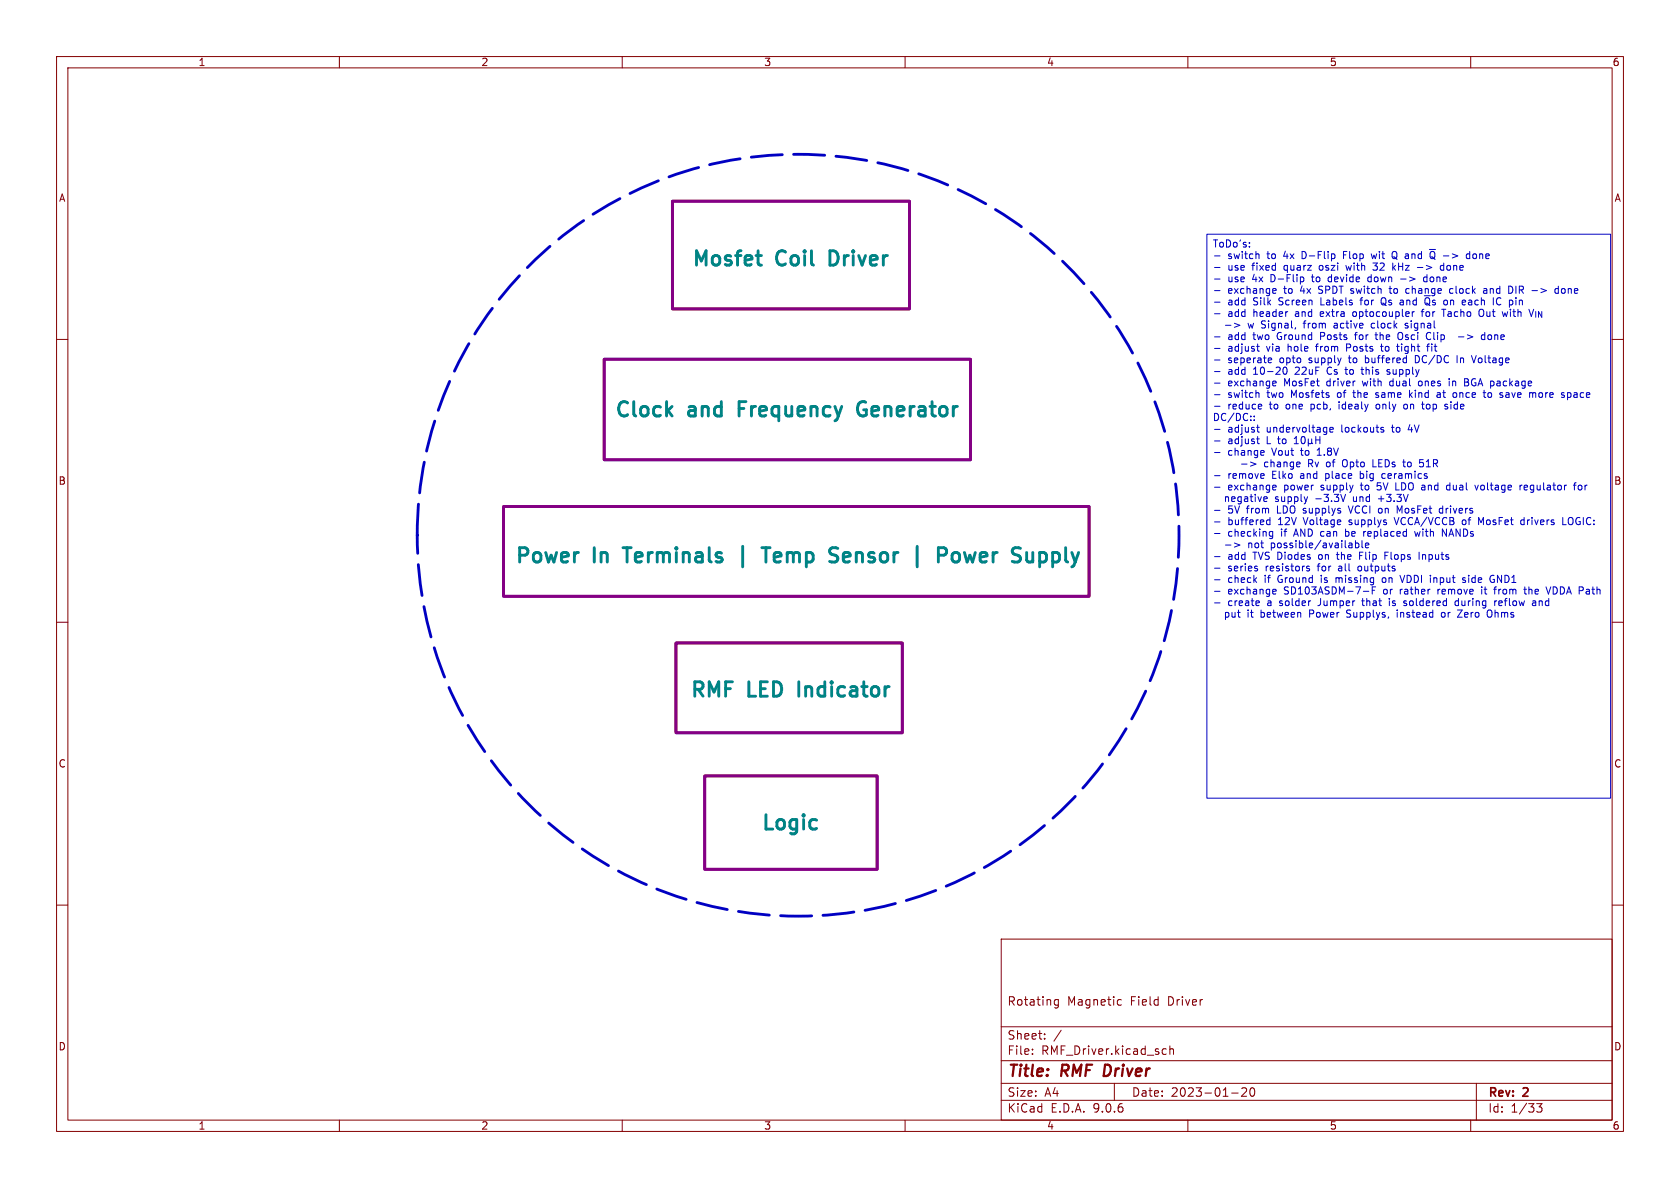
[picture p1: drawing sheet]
<svg xmlns="http://www.w3.org/2000/svg" width="297mm" height="210mm" viewBox="0 0 297 210" stroke-linecap="round" stroke-linejoin="round" font-family="sans-serif">
<g fill="none" stroke="#840000" stroke-width=".18">
<path d="M10 10h277v190h-277zM12 12h273v186h-273zM60 10v2M110 10v2M160 10v2M210 10v2M260 10v2M10 60h2M285 60h2M10 110h2M285 110h2M10 160h2"/>
<path d="M177 166h108v32h-108zM186.4 177.4l.3 .3 .4-.1M187.1 176.7v1.2l-.3 .3-.3-.1M187.1 176.8l-.4-.1-.3 .3M197.8 176.7l.4 .1M198.2 177.6l-.4 .1M285 160h2M60 198v2M110 198v2M160 198v2M177 194.5h108M177 191.5h108"/>
<path d="M177 187.5h108M177 181.5h108M182.5 186.3v.1M182.5 185.5v.1M184.7 183.6v.1M184.7 182.8v.1M187.6 182.1l-1.3 2M197 191.5v3M205.7 185.4l.5 .1M206.2 186.3l-.5 .1M206.8 185.5l.2-.1 .4 .1 .1 .9M206.8 184.9v1.5"/>
<path d="M210 198v2M217.7 193.2h1.2M219.5 192.4l.6-.1 .2 .1 .1 .3-.9 1.1h.9M221.1 192.4l.2-.1a.81 .81 0 0 1 .6 .6 .81 .81 0 0 1-.3 .8l-.1 .1a.81 .81 0 0 1-.4-1.4zM260 198v2M261 191.5v6.5M271.7 195.1h.9l-.5 .6 .4 .1v.7l-.2 .1-.6-.1"/>
</g>
<path d="M118.9 35.6h41.9v19h-41.9zM106.8 63.5h64.8v17.8h-64.8zM89 89.5h103.5v15.9h-103.5zM119.5 113.7h40v15.8h-40zM124.6 137.2h30.5v16.5h-30.5z" fill="none" stroke="#840084" stroke-width=".5"/>
<g fill="none" stroke="#008484" stroke-width=".51">
<path d="M133.7 45.2h.9M134.4 46.9h.2M152.8 71a1.13 1.13 0 0 0-1.2 1.4 1.03 1.03 0 0 0 1.1 1.1M110.1 96.8h1.5M131.3 96.6v3.6M134.7 96.8h1.4M135.4 96.8v2.6M137.2 97.7l-.3 .3v1l.3 .4M138.1 98.3l-1.2 .2M149.9 97.7h-.5l-.3 .3v1l.1 .2 .7 .2M150.3 98.3l-1.2 .2M168.6 97.8a.69 .69 0 0 1 1 .3v.8a.69 .69 0 0 1-1 .3"/>
<path d="M170.5 97.7l.5 1.7 .5-1.3M183.8 97.8l.7-.1 .5 .4v.8l-.2 .3-.3 .2-.7-.2"/>
</g>
<g fill="none" stroke="#0000c2" stroke-width=".18">
<path d="M213.4 41.4h71.3v99.7h-71.3zM214.7 45.2h1M214.7 47.3h1M214.7 49.3h1M214.7 51.4h1M214.7 53.4h1M214.7 55.5h1M214.7 59.5h1M216.7 57.5h.9M218.2 57.1l1 .4-1 .4M220.9 43.6v.1M220.9 42.9v.1"/>
<path d="M222.4 44.9l.2 .2v.6M225.5 51.8l-.3 .1M225.6 51.2v.1l-.6 .1M230.4 57.1h.5M230.4 49.1v.6l-.4 .1M230.6 56.9v1.1M234.9 49l-.1 .2 .1 .6M235.8 44.9l.2 .2v.4l-.2 .2M236.2 57.1l-.3 .1M236.3 57.5h-.3l-.2 .2 .1 .2 .4 .1M237.5 45.1h.4M237.9 46.9l.3 .9"/>
<path d="M238.1 44.5h-.6v1.2M239.3 55.2l-.2 .1 .2 .6M239.4 59.2h.5M239.6 58.9v1.1M240.4 53.1h.5M240.6 52.8v1.1M242.3 49h-.4l-.1 .2 .1 .5 .4 .1M242.4 44.9l.3 .8 .2-.6M242.5 57.3v.6l.2 .1 .3-.1M242.7 46.5h.8l-.4 .5h.2M242.7 47.6l.6 .2M243.1 59.2h.5"/>
<path d="M243.3 58.8v1.1l.3 .1M244.2 52.8a.85 .85 0 0 0 .3 1.1h.2M244.4 53.6h.1M245.6 51h.4M245.7 50.6v1.1l.3 .2M246.2 46.5v1.3M246.3 47.3l.4 .5M246.3 45.4l.5 .3M246.6 44.5a.43 .43 0 0 0-.5 .4v.4a.43 .43 0 0 0 .5 .4M246.7 46.9l-.5 .5M247.2 58.9a.85 .85 0 0 0 .2 1.1h.3M247.6 49.3h1"/>
<path d="M247.7 53.1h.3M248.1 53.4h-.4M248.1 53.8l-.4 .1M248.4 57.3l.1 .2 .4 .2-.1 .3-.4-.1M248.6 51.7l.2 .2 .3-.1M249.1 51.1l-.3-.1-.2 .1M250 55.1l-.3 .2M250.6 47.3h.9M251.2 55.1h.5M251.4 54.9v1M252 53.7l.2 .2 .5-.2M252.1 53.6l.6 .4"/>
<path d="M252.2 59.7l.4 .3 .3-.1M252.3 49h-.4l-.2 .2 .1 .6h.5M252.3 48.5v1.3M252.7 44.1h1.1M253.1 45.4l.6 .4M253.1 44.5a.43 .43 0 0 1 .6 .4v.4a.43 .43 0 0 1-.6 .4M254.7 47v.6l.2 .2 .3-.1M255.2 54.7v1.2M255.2 46.5v1.3M256.9 51.1l-.4-.1-.2 .3 .1 .5h.5M257.8 59.5h1M259.6 53.5v.3"/>
<path d="M259.8 44.9h-.3l-.3 .2 .1 .6h.5M259.8 44.5v1.2M260.6 44.9l-.2 .2v.4l.2 .2M261.5 55.8l.3 .1 .4-.1M262.3 51.1h.5l.1 .8M262.5 59.2h-.4l-.2 .2 .1 .6h.5M262.5 58.8v1.2M262.9 51.3l-.5 .1-.2 .2 .2 .3 .5-.1M263.3 59.2l-.3 .2v.4l.3 .2M264.7 52.8a.59 .59 0 0 0-.1 .8 .59 .59 0 0 0 .7 .2M266.5 55.1l-.2 .8-.2-.6M267 50.6a.68 .68 0 0 1 .5 .6 .68 .68 0 0 1-.5 .7"/>
<path d="M271.1 54.7l-.4 1.2M271.5 55.1v1M272.6 55.1v1l-.6-1v1M275.5 51.1l-.4-.1-.2 .3 .1 .5h.5M275.5 50.6v1.3M276.5 51l-.3 .1-.2 .2 .1 .4 .4 .2M214.7 61.6h1M214.7 63.6h1M214.7 65.7h1M214.7 67.7h1M214.7 69.8h1M214.7 71.8h1"/>
<path d="M214.7 75.9h1M214.7 78h1M214.7 80h1M221.7 74.2v.1M221.7 73.6v.1M222.2 61.2h.4M222.2 75.5h.4M222.2 77.6h.4M222.3 61.9l.3 .2M222.3 76.2l.3 .2M222.3 78.3l.3 .1M222.6 69.6v.7"/>
<path d="M223 71.5l.1 .3-.6 .1M223.3 79.6l.2 .3-.6 .2M224.4 63.3h.4v.3l-.6 .1M224.8 64.1h-.4M225.2 67.4h.3l.1 .3-.6 .1M225.5 68.2h-.3M226.8 65.4l.1 .5 .2 .3 .3-.2 .1-.6M228.8 78.4h.7M229.2 77.2v1.2M230 77.6l.1 .6 .2 .2 .3-.1 .1-.7M231.3 78.3l.2 .1h.2l.2-.1M231.3 77.6v1.3"/>
<path d="M231.9 78.3l.2 .1M231.9 77.6v.7M232.6 77.2v1.2M233 79.5l-.1 .1M233.3 77.2v1.2M235.1 76l.6-.2-.1-.2-.3-.1-.2 .2 .1 .6h.4M236.7 71.5v.8M237.8 65.3h.4M237.9 64.9l.1 1.2M238.1 60.8v1.3M238.1 61.5h.4M239.1 69.4h.5"/>
<path d="M239.3 69l.1 1.2M240.6 65.3h.5M240.8 64.9v1.1l.3 .2M241.4 62.9v1.2M241.4 64.1h.1M241.5 63.3h-.1M243.2 70.2l.4 .1M243.6 69.4l-.4 .2 .1 .2h.3M243.7 71.5h-.3l-.1 .2v.5l.4 .1M244 61.2h.5M244.2 60.8v1.1l.3 .2M244.3 75.5l.3 .1"/>
<path d="M244.3 76h.3l.1 .2-.2 .2h-.3M245.7 65.4l-.3-.1-.2 .3 .5 .3M245.7 66l-.1 .2-.4-.1M245.7 67.5v.5l.1 .2M246.9 61.2h.5M247.1 61.9l.3 .2M248.7 71.5h-.3l-.2 .2v.5l.2 .1 .3-.1M249.2 69v1.3M249.2 75.1l-.3 .9h.8M249.3 69.8l.4 .5M249.7 69.4l-.5 .5M250.2 62.9v1.2h.5"/>
<path d="M250.8 67.5v.6l.4 .1M251.3 71.5h.5M251.5 71v1.1M251.7 72.3h.1M252.2 61.2h.5M252.7 60.8l-.3 .2v1.1M254.1 69.5h.5v.8M254.6 69.7l-.4 .1-.2 .2 .2 .3 .4-.1M255.6 71.5h.3M255.6 71.9h.3l.1 .2-.2 .2h-.3M256.2 66.9v.2M256.2 67.4v.8"/>
<path d="M257.3 69.4l.2 .3v.3l-.2 .3M257.6 62.9v1.2M258.9 66.9l.6 .2 .1 .2-.3 .2M258.9 67.5h.4M259.3 67.5l.3 .3v.3l-.7 .1M261 62.9l-.4 1.2M262.4 69v1.1M263.1 69.5v.6l.4 .2M266.7 69.8h-.3l-.2 .2v.2l.5 .1M271.5 69.6v.7M277.1 69.5l.4-.1 .2 .3-.1 .5h-.5M277.1 69.4v1.3"/>
<path d="M214.7 84.1h1M214.7 86.1h1M214.7 90.2h1M214.7 92.3h1M214.7 94.3h1M214.7 98.4h1M216.7 96.4h.9M218.2 96l1 .4-1 .3M219.5 82h1M221.1 81.7l.9 .3-.9 .4M223.4 80.4l-.1 .1M224 88.6l-.2 .1"/>
<path d="M224 88v.1l-.6 .1M224 92.7h.5M224 92h.5M224.5 91.5v1.2M224.5 94.7h.5M224.5 94h.5M225 93.9v1.1l-.2 .2h-.3M225.2 85.8h.3l.1 .3-.6 .1M225.5 86.6h-.3M229.7 81.7l.1 .3-.6 .1M229.8 82.5h-.1M232.9 80.5h.7"/>
<path d="M236.4 97.6l.1 1.2M237.9 87.4l-.4 1.3M237.9 93.5v1.3M237.9 94.7l.1 .1M238 93.9l-.1 .1M238.4 89.4l.4 1.3M239.3 87.8v.7l.1 .2M239.6 96.1l.4-.1 .2 .2-.1 .6h-.5M240.4 98.2h.4M240.5 83.3v1.3M240.5 84.5l.1 .1M240.8 95.6v1.1l.2 .1"/>
<path d="M241 97.6h-.6v1.3M241.1 93.9v.9M241.1 94.1v.1M241.4 96.1v.7h.5M242 96.2v.1l-.6 .1M242.7 81.3v1.2h.6M243.4 86.5l.2 .1M243.5 85.3h.6M243.7 88.2h1M244.8 83.7l-.4 .1-.1 .2v.4l.5 .2M244.8 98.2h.5M245.4 97.6h-.6v1.3"/>
<path d="M246.5 91.5l.4 1.2M246.8 86.6h.6M247 89.4l.4 .9 .5-.9M248 81.7h.5M248.2 82.3l.3 .2M250.1 93.9l.2 .9 .3-.6 .2 .6M250.9 97.6v1.3M251 82.5h.5M251 81.3h.6M251 81.8h.5M251.5 98v.9M251.7 98l-.2 .2"/>
<path d="M254.5 90.6l.2 .1 .4-.1M255.1 89.9h-.4l-.2 .1M255.1 89.4v1.3M255.7 93.5v1.3l-.7-1.3v1.3M255.8 86.6h.5M255.8 85.8h.5M256.3 85.3v1.3M258.9 91.9l-.3 .1-.1 .1 .1 .5 .3 .1M260.7 85.8l.3 .8 .3-.8M261.4 91.5l.4 .9 .4-.9M268.7 85.8v.8M268.9 92.6l.2 .1h.3"/>
<path d="M269.1 85.8l-.4 .2M269.4 91.5v1.2M269.4 92l-.3-.1-.2 .1M269.9 85.8h-.3l-.2 .1 .1 .7h.4M270 86.1l-.6 .1M276.3 91.5v1.2h.6M278.2 85.8h.4M278.6 85.3l-.3 .2v1.1M279.6 85.9l-.4-.1-.2 .2 .1 .6h.3l.2-.1M214.7 100.4h1M214.7 102.5h1M214.7 104.5h1"/>
<path d="M214.7 106.6h1M222.3 100.6v.3M222.6 107l-.1 .1M222.6 106.4v.1l-.6 .1M225.2 104.2h.3l.1 .3-.6 .1M225.5 105h-.3M231 100.4l.5 .2v.1l-.2 .2h-.3M231 100.1h.5M231.5 108.5h.5M232 107.8h-.5v1.3M236.2 102.1v.9M236.4 102.1l-.2 .1"/>
<path d="M238.1 109l.4 .1M238.3 108.4l.2 .1M240.2 100.1l-.1 .2 .1 .6M240.7 106.2h.5M240.9 105.8l.1 1.2M241 104.5h1M242.6 103.7v1.3M244.4 102.2v.6l.4 .2M245.6 106.2v.9M247 108.3v.8M247.5 101.7l.4 1.3 .4-1.3M248.2 106.6l.5 .2"/>
<path d="M248.2 106.3h.4M248.7 106.9l-.2 .2-.3-.1M254.2 104.2v.8M254.3 104.3l-.1 .1M254.9 108.4l.2-.1 .3 .1 .1 .5-.1 .1-.3 .1-.2-.1zM257.7 107.8h.8l-.8 1.3h.8M257.8 106.3l-.3-.1-.3 .3 .2 .5h.4M257.8 105.8v1.3M259 102.2l-.3-.1-.1 .2v.2l.4 .1v.3h-.4M261.9 104.2v.8M263.8 108.3v.4a.43 .43 0 0 1-.6 .4M263.8 101.7l.3 .1"/>
<path d="M263.9 102.4h.3v.4l-.4 .2M264.1 104.2h.4M264.2 106.2v.9M264.5 103.7l-.3 .2v1.1M264.6 106.2l-.4 .3M265.4 106.2h-.2l-.2 .2v.6l.4 .1M265.6 106.5l-.6 .1M269.4 104.2h.5M269.6 103.7v1.1l.3 .2M271 106.3h.4l.1 .8M271 107h.5M271.5 106.5l-.5 .1"/>
<path d="M274.2 103.7l-.5 1.3"/>
</g>
<circle cx="141.1" cy="94.6" r="67.3" fill="none" stroke="#0000c2" stroke-width=".5" stroke-dasharray="5.5 2"/>
<g font-size="3.5" fill="#008484">
<text x="122" y="47.8">Mosfet</text>
<text x="137.3" y="47.8">Coil</text>
<text x="147.6" y="47.8">Driver</text>
<text x="108.4" y="74.4">Clock</text>
<text x="121.7" y="74.4">and</text>
<text x="131.6" y="74.4">Frequency</text>
<text x="153.6" y="74.4">Generator</text>
<text x="90.9" y="99.7">Power</text>
<text x="105.1" y="99.7">In</text>
<text x="111.6" y="99.7">Terminals</text>
<text x="138.2" y="99.7">Temp</text>
<text x="150.9" y="99.7">Sensor</text>
<text x="166.7" y="99.7">|</text>
<text x="172.1" y="99.7">Power</text>
<text x="186.3" y="99.7">Supply</text>
<text x="121.7" y="124">RMF</text>
<text x="132.3" y="124">LED</text>
<text x="142.1" y="124">Indicator</text>
<text x="134.3" y="147.4">Logic</text>
</g>
<g font-size="2.8" fill="#840000">
<text x="178" y="190.9">Title:</text>
<text x="187.7" y="190.9">RMF Driver</text>
</g>
<g font-size="2.1" fill="#840000">
<text x="178" y="178">Rotating</text>
<text x="188.7" y="178">Magnetic</text>
<text x="199.9" y="178">Field</text>
<text x="206.6" y="178">Driver</text>
<text x="178" y="184">Sheet:</text>
<text x="178" y="186.7">File:</text>
<text x="184.1" y="186.7">RMF_Driver.kicad_sch</text>
<text x="178" y="196.9">KiCad</text>
<text x="178" y="194.1">Size:</text>
<text x="184.7" y="194.1">A4</text>
<text x="185.7" y="196.9">E.D.A.</text>
<text x="193.3" y="196.9">9.0.6</text>
<text x="200" y="194.1">Date:</text>
<text x="207" y="194.1">2023-01-20</text>
<text x="263" y="194.3">Rev:</text>
<text x="263" y="196.9">Id:</text>
<text x="267.1" y="196.9">1/33</text>
<text x="269.4" y="194.3">2</text>
</g>
<g font-size="1.8" fill="#840000">
<text x="35" y="11.9">1</text>
<text x="85" y="11.9">2</text>
<text x="135" y="11.9">3</text>
<text x="185" y="11.9">4</text>
<text x="235" y="11.9">5</text>
<text x="285" y="11.9">6</text>
<text x="10.3" y="35.9">A</text>
<text x="285.3" y="35.9">A</text>
<text x="10.3" y="85.9">B</text>
<text x="285.3" y="85.9">B</text>
<text x="10.3" y="135.9">C</text>
<text x="285.3" y="135.9">C</text>
<text x="10.3" y="185.9">D</text>
<text x="285.3" y="185.9">D</text>
<text x="35" y="199.9">1</text>
<text x="85" y="199.9">2</text>
<text x="135" y="199.9">3</text>
<text x="185" y="199.9">4</text>
<text x="235" y="199.9">5</text>
<text x="285" y="199.9">6</text>
</g>
<g font-size="1.8" fill="#0000c2">
<text x="214.3" y="44.1">ToDo's:</text>
<text x="217.1" y="46.1">switch</text>
<text x="224.2" y="46.1">to</text>
<text x="227.2" y="46.1">4x</text>
<text x="230.6" y="46.1">D-Flip</text>
<text x="238.1" y="46.1">Flop</text>
<text x="243.4" y="46.1">wit</text>
<text x="247.2" y="46.1">Q and</text>
<text x="254.3" y="46.1">~{Q}</text>
<text x="256.8" y="46.1">-&gt;</text>
<text x="261.1" y="46.1">done</text>
<text x="217.1" y="48.2">use</text>
<text x="217.1" y="50.2">use</text>
<text x="217.1" y="52.3">exchange</text>
<text x="221.5" y="48.2">fixed</text>
<text x="221.5" y="50.2">4x</text>
<text x="224.9" y="50.2">D-Flip</text>
<text x="227.1" y="52.3">to</text>
<text x="227.3" y="48.2">quarz</text>
<text x="230.2" y="52.3">4x</text>
<text x="232.4" y="50.2">to</text>
<text x="233.6" y="52.3">SPDT switch</text>
<text x="233.7" y="48.2">oszi</text>
<text x="235.5" y="50.2">devide</text>
<text x="238.7" y="48.2">with</text>
<text x="242.7" y="50.2">down</text>
<text x="243.7" y="48.2">32</text>
<text x="246.6" y="52.3">to</text>
<text x="247.2" y="48.2">kHz</text>
<text x="248.6" y="50.2">-&gt;</text>
<text x="249.6" y="52.3">change</text>
<text x="251.8" y="48.2">-&gt;</text>
<text x="252.9" y="50.2">done</text>
<text x="256.1" y="48.2">done</text>
<text x="257.5" y="52.3">clock</text>
<text x="263.7" y="52.3">and</text>
<text x="268.4" y="52.3">DIR</text>
<text x="272.7" y="52.3">-&gt;</text>
<text x="277" y="52.3">done</text>
<text x="217.1" y="54.3">add</text>
<text x="217.1" y="56.3">add</text>
<text x="221" y="58.4">w Signal,</text>
<text x="221.7" y="54.3">Silk</text>
<text x="221.7" y="56.3">header</text>
<text x="226.4" y="54.3">Screen</text>
<text x="229.3" y="56.3">and</text>
<text x="231.2" y="58.4">from</text>
<text x="233.9" y="56.3">extra</text>
<text x="233.9" y="54.3">Labels</text>
<text x="236.7" y="58.4">active</text>
<text x="239.8" y="56.3">optocoupler</text>
<text x="241.2" y="54.3">for</text>
<text x="243.5" y="58.4">clock</text>
<text x="245" y="54.3">Qs</text>
<text x="248.6" y="54.3">and</text>
<text x="249.7" y="58.4">signal</text>
<text x="252.2" y="56.3">for</text>
<text x="253.2" y="54.3">~{Q}s</text>
<text x="256.1" y="56.3">Tacho</text>
<text x="256.7" y="54.3">on</text>
<text x="260.2" y="54.3">each</text>
<text x="262.7" y="56.3">Out</text>
<text x="265.8" y="54.3">IC</text>
<text x="267.1" y="56.3">with</text>
<text x="268.9" y="54.3">pin</text>
<text x="217.1" y="60.4">add</text>
<text x="217.1" y="62.5">adjust</text>
<text x="217.1" y="64.5">seperate</text>
<text x="221.7" y="60.4">two</text>
<text x="224" y="62.5">via</text>
<text x="226" y="60.4">Ground</text>
<text x="226.3" y="64.5">opto</text>
<text x="227.9" y="62.5">hole</text>
<text x="231.7" y="64.5">supply</text>
<text x="233.1" y="62.5">from</text>
<text x="233.9" y="60.4">Posts</text>
<text x="238.7" y="62.5">Posts</text>
<text x="239" y="64.5">to</text>
<text x="240.2" y="60.4">for</text>
<text x="242" y="64.5">buffered</text>
<text x="244.1" y="60.4">the</text>
<text x="245" y="62.5">to</text>
<text x="248.1" y="62.5">tight</text>
<text x="248.2" y="60.4">Osci</text>
<text x="251" y="64.5">DC/DC</text>
<text x="253.4" y="60.4">Clip</text>
<text x="253.6" y="62.5">fit</text>
<text x="258.6" y="64.5">In</text>
<text x="259.5" y="60.4">-&gt;</text>
<text x="261.5" y="64.5">Voltage</text>
<text x="263.8" y="60.4">done</text>
<text x="217.1" y="66.6">add</text>
<text x="217.1" y="68.6">exchange</text>
<text x="217.1" y="70.7">switch</text>
<text x="221.7" y="66.6">10-20</text>
<text x="224.2" y="70.7">two</text>
<text x="227.1" y="68.6">MosFet</text>
<text x="228.5" y="70.7">Mosfets</text>
<text x="229.3" y="66.6">22uF</text>
<text x="234.8" y="68.6">driver</text>
<text x="235.1" y="66.6">Cs</text>
<text x="236.9" y="70.7">of</text>
<text x="238.6" y="66.6">to</text>
<text x="239.9" y="70.7">the</text>
<text x="241.4" y="68.6">with</text>
<text x="241.6" y="66.6">this</text>
<text x="244.1" y="70.7">same</text>
<text x="246.3" y="66.6">supply</text>
<text x="246.4" y="68.6">dual</text>
<text x="250.2" y="70.7">kind</text>
<text x="251.6" y="68.6">ones</text>
<text x="255.3" y="70.7">at</text>
<text x="257.2" y="68.6">in</text>
<text x="258.4" y="70.7">once</text>
<text x="260.1" y="68.6">BGA package</text>
<text x="264" y="70.7">to</text>
<text x="267" y="70.7">save</text>
<text x="272.4" y="70.7">more</text>
<text x="278.3" y="70.7">space</text>
<text x="214.3" y="74.8">DC/DC::</text>
<text x="217.1" y="72.7">reduce</text>
<text x="217.1" y="76.8">adjust</text>
<text x="224" y="76.8">undervoltage</text>
<text x="224.6" y="72.7">to</text>
<text x="227.6" y="72.7">one</text>
<text x="232.2" y="72.7">pcb,</text>
<text x="237.3" y="72.7">idealy</text>
<text x="237.4" y="76.8">lockouts</text>
<text x="244.1" y="72.7">only</text>
<text x="246.6" y="76.8">to</text>
<text x="249.2" y="72.7">on</text>
<text x="249.6" y="76.8">4V</text>
<text x="252.7" y="72.7">top</text>
<text x="256.9" y="72.7">side</text>
<text x="217.1" y="78.8">adjust</text>
<text x="217.1" y="80.9">change</text>
<text x="223.4" y="82.9">change</text>
<text x="224" y="78.8">L to</text>
<text x="225" y="80.9">Vout</text>
<text x="230.3" y="80.9">to</text>
<text x="231.3" y="82.9">Rv</text>
<text x="233.3" y="80.9">1.8V</text>
<text x="234.8" y="82.9">of</text>
<text x="237.8" y="82.9">Opto</text>
<text x="243.3" y="82.9">LEDs</text>
<text x="249" y="82.9">to</text>
<text x="252" y="82.9">51R</text>
<text x="216.7" y="89.1">negative</text>
<text x="217.1" y="85">remove</text>
<text x="217.1" y="87">exchange</text>
<text x="225" y="85">Elko</text>
<text x="225.7" y="89.1">supply</text>
<text x="227.1" y="87">power</text>
<text x="230.2" y="85">and</text>
<text x="233" y="89.1">-3.3V</text>
<text x="233.8" y="87">supply</text>
<text x="234.8" y="85">place</text>
<text x="239.9" y="89.1">und</text>
<text x="241.1" y="87">to</text>
<text x="241.1" y="85">big</text>
<text x="244.1" y="87">5V</text>
<text x="244.5" y="89.1">+3.3V</text>
<text x="245.2" y="85">ceramics</text>
<text x="247.6" y="87">LDO and</text>
<text x="257" y="87">dual</text>
<text x="262.3" y="87">voltage</text>
<text x="270.3" y="87">regulator</text>
<text x="280.2" y="87">for</text>
<text x="217.1" y="91.1">5V</text>
<text x="217.1" y="93.2">buffered</text>
<text x="217.1" y="95.2">checking</text>
<text x="220.5" y="91.1">from</text>
<text x="226" y="91.1">LDO supplys</text>
<text x="226.1" y="93.2">12V</text>
<text x="226.6" y="95.2">if</text>
<text x="229.1" y="95.2">AND can</text>
<text x="230.8" y="93.2">Voltage</text>
<text x="238.5" y="95.2">be</text>
<text x="239" y="93.2">supplys</text>
<text x="239.2" y="91.1">VCCI on</text>
<text x="241.9" y="95.2">replaced</text>
<text x="247.3" y="93.2">VCCA/VCCB</text>
<text x="248" y="91.1">MosFet</text>
<text x="251.2" y="95.2">with</text>
<text x="255.7" y="91.1">drivers</text>
<text x="256.2" y="95.2">NANDs</text>
<text x="259.4" y="93.2">of</text>
<text x="262.4" y="93.2">MosFet</text>
<text x="270.1" y="93.2">drivers</text>
<text x="277.7" y="93.2">LOGIC:</text>
<text x="217.1" y="99.3">add</text>
<text x="217.1" y="101.3">series</text>
<text x="221" y="97.2">not</text>
<text x="221.7" y="99.3">TVS Diodes</text>
<text x="223.9" y="101.3">resistors</text>
<text x="225.2" y="97.2">possible/available</text>
<text x="233.2" y="101.3">for</text>
<text x="233.6" y="99.3">on</text>
<text x="237" y="99.3">the</text>
<text x="237.1" y="101.3">all</text>
<text x="240.7" y="101.3">outputs</text>
<text x="241.2" y="99.3">Flip</text>
<text x="245.9" y="99.3">Flops</text>
<text x="252.1" y="99.3">Inputs</text>
<text x="217.1" y="103.4">check</text>
<text x="217.1" y="105.4">exchange</text>
<text x="217.1" y="107.5">create</text>
<text x="223.7" y="103.4">if</text>
<text x="224.2" y="107.5">a</text>
<text x="226.2" y="103.4">Ground</text>
<text x="226.5" y="107.5">solder</text>
<text x="227.1" y="105.4">SD103ASDM-7-F</text>
<text x="233.5" y="107.5">Jumper</text>
<text x="234" y="103.4">is</text>
<text x="236.8" y="103.4">missing</text>
<text x="241.5" y="107.5">that</text>
<text x="244.9" y="105.4">or</text>
<text x="245.2" y="103.4">on</text>
<text x="246.4" y="107.5">is</text>
<text x="248" y="105.4">rather</text>
<text x="248.7" y="103.4">VDDI input</text>
<text x="249.2" y="107.5">soldered</text>
<text x="254.8" y="105.4">remove</text>
<text x="258.5" y="107.5">during</text>
<text x="260" y="103.4">side</text>
<text x="262.8" y="105.4">it</text>
<text x="265.1" y="103.4">GND1</text>
<text x="265.3" y="105.4">from</text>
<text x="265.7" y="107.5">reflow</text>
<text x="270.8" y="105.4">the</text>
<text x="272.6" y="107.5">and</text>
<text x="274.9" y="105.4">VDDA Path</text>
<text x="216.7" y="109.5">put</text>
<text x="220.8" y="109.5">it</text>
<text x="223.3" y="109.5">between</text>
<text x="232.1" y="109.5">Power</text>
<text x="238.9" y="109.5">Supplys,</text>
<text x="248" y="109.5">instead</text>
<text x="256.1" y="109.5">or</text>
<text x="259.2" y="109.5">Zero</text>
<text x="264.6" y="109.5">Ohms</text>
</g>
</svg>
